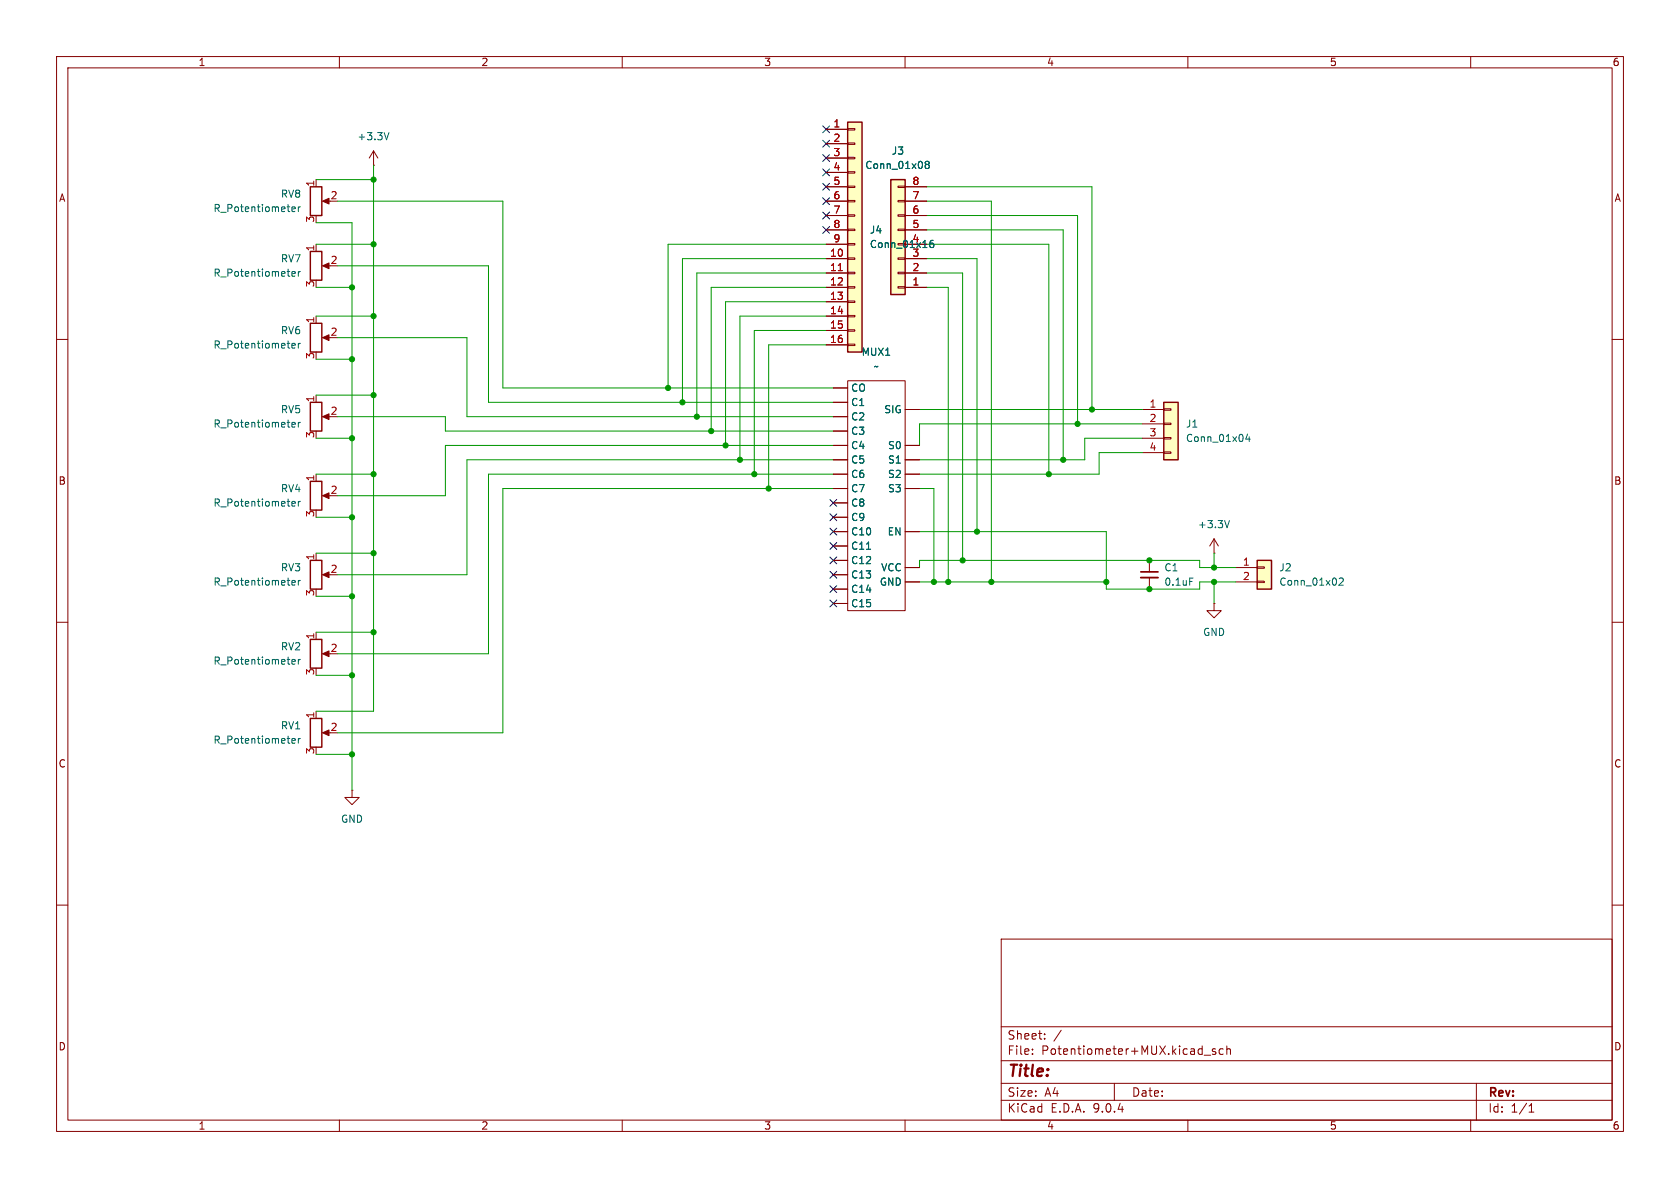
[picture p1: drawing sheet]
<svg xmlns="http://www.w3.org/2000/svg" width="297mm" height="210mm" viewBox="0 0 297 210" stroke-linecap="round" stroke-linejoin="round" font-family="sans-serif">
<g fill="none" stroke="#840000" stroke-width=".18">
<path d="M10 10h277v190h-277zM12 12h273v186h-273zM60 10v2M110 10v2M160 10v2M210 10v2M260 10v2M10 60h2M285 60h2M10 110h2M285 110h2M10 160h2"/>
<path d="M177 166h108v32h-108zM285 160h2M60 198v2M110 198v2M160 198v2M177 194.5h108M177 191.5h108M177 187.5h108M177 181.5h108M182.5 186.3v.1M182.5 185.5v.1M184.7 183.6v.1"/>
<path d="M184.7 182.8v.1M187.6 182.1l-1.3 2M197 191.5v3M210 198v2M212.9 186.5h1.1M214.9 185.5l-.4-.1-.2 .2 .1 .2 .5 .2v.3h-.6M216.2 185.5l-.4-.1-.3 .3v.4l.2 .2h.5M216.9 185.5l.2-.1 .4 .1v.9M216.9 184.9v1.5M260 198v2M261 191.5v6.5M270.3 196.6h.9"/>
<path d="M270.3 195.5l.4-.4v1.5"/>
</g>
<path d="M157.5 31.8h2.5v20.3h-2.5z" fill="#ffffc2"/>
<path d="M157.5 31.8h2.5v20.3h-2.5z" fill="none" stroke="#840000" stroke-width=".25"/>
<g fill="none" stroke="#840000" stroke-width=".18">
<path d="M158.7 38h1.3v.2h-1.3zM158.7 35.4h1.3v.3h-1.3zM158.7 32.9h1.3v.2h-1.3zM160 38.1h3.8M160 35.6h3.8M160 33h3.8M158.7 50.7h1.3v.2h-1.3zM158.7 48.1h1.3v.3h-1.3zM158.7 45.6h1.3v.2h-1.3zM158.7 40.5h1.3v.3h-1.3zM160 50.8h3.8M160 48.3h3.8"/>
<path d="M160 45.7h3.8M160 43.2h3.8M160 40.6h3.8"/>
</g>
<path d="M163.8 29.1l-.2-.3 .2-.3h.2l.3 .3-.3 .3M163.8 29.1l-.2 .2v.4l.2 .1 .4-.1 .1-.2v-.2l-.3-.2M163.8 29.1h.2" fill="none" stroke="#006464" stroke-width=".18"/>
<path d="M149.9 21.6h2.5v40.6h-2.5z" fill="#ffffc2"/>
<path d="M54.9 33h2v5.1h-2zM149.9 21.6h2.5v40.6h-2.5zM54.9 44.5h2v5h-2zM54.9 57.2h2v5h-2zM54.9 85.1h2v5.1h-2zM54.9 113h2v5.1h-2z" fill="none" stroke="#840000" stroke-width=".25"/>
<g fill="none" stroke="#840000" stroke-width=".18">
<path d="M55.9 31.8v1.2M57.4 35.6h1M66 29.2h.1M66 26.7l-.7 1.2M66 26.7l.8 1.2M66 26.7v2.5M146 22.9h3.9M146 25.4h3.9M146 27.9h3.9M146 30.5h3.9M146 33h3.9M146 35.6h3.9"/>
<path d="M146 38.1h3.9M149.9 22.7h1.2v.3h-1.2zM149.9 25.3h1.2v.2h-1.2zM149.9 27.8h1.2v.3h-1.2zM149.9 30.4h1.2v.2h-1.2zM149.9 32.9h1.2v.2h-1.2zM149.9 35.4h1.2v.3h-1.2zM149.9 38h1.2v.2h-1.2zM55.9 43.2v1.3M55.9 55.9v1.3M57.4 47h1M57.4 59.7h1"/>
<path d="M146 40.6h3.9M146 43.2h3.9M146 45.7h3.9M146 48.3h3.9M146 50.8h3.9M146 53.3h3.9M146 55.9h3.9M146 58.4h3.9M149.9 40.5h1.2v.3h-1.2zM149.9 43.1h1.2v.2h-1.2zM149.9 45.6h1.2v.2h-1.2zM149.9 48.1h1.2v.3h-1.2z"/>
<path d="M149.9 50.7h1.2v.2h-1.2zM149.9 53.2h1.2v.3h-1.2zM149.9 55.8h1.2v.2h-1.2zM149.9 58.3h1.2v.2h-1.2zM146 61h3.9M147.3 68.6h2.6M147.3 71.1h2.6M147.3 73.7h2.6M147.3 76.2h2.6M147.3 78.7h2.6M149.9 60.8h1.2v.3h-1.2zM149.9 67.3h10.1v40.7h-10.1z"/>
<path d="M160 78.7h2.6M160 72.4h2.6M55.9 83.8v1.3M57.4 87.6h1M147.3 81.3h2.6M147.3 83.8h2.6M147.3 86.4h2.6M147.3 88.9h2.6M147.3 91.4h2.6M147.3 94h2.6M147.3 96.5h2.6M147.3 99.1h2.6"/>
<path d="M160 81.3h2.6M160 83.8h2.6M160 86.4h2.6M160 94h2.6M55.9 111.8v1.2M57.4 115.6h1M147.3 101.6h2.6M147.3 104.1h2.6M147.3 106.7h2.6M160 100.3h2.6M160 102.9h2.6"/>
</g>
<path d="M148.2 47.8h.7" fill="none" stroke="#a90000" stroke-width=".18"/>
<g fill="none" stroke="#006464" stroke-width=".18">
<path d="M51.6 37l.6-.1-.1-.3h-.3l-.2 .1 .1 .6h.4M52.7 36.6v.8M53.1 36.6l-.4 .2M68.8 23.4l-.5 1.3M51.6 48.4l.6-.1-.1-.2-.3-.1-.2 .2 .1 .6h.4M52.7 48v.8M53.1 48l-.4 .2M165 42.5h-.4a.86 .86 0 0 0 0 1.3l.4-.2 .1-.4-.3-.2h-.3l-.1 .2M51.6 61.1l.6-.1-.1-.2-.3-.1-.2 .2 .1 .6h.4M52.7 60.7v.8M53.1 60.7l-.4 .2M51.6 89.1l.6-.2-.1-.2-.3-.1-.2 .2 .1 .6h.4"/>
<path d="M52.7 88.6v.9M53.1 88.6l-.4 .3M153.2 97.1h.7M51.6 117l.6-.1-.1-.3h-.3l-.2 .2 .1 .6h.4M52.7 116.6v.8M53.1 116.6l-.4 .2"/>
</g>
<g fill="#840000" stroke="#840000" stroke-width=".18">
<path d="M57 47l1.2-.5v1z"/>
<path d="M57 35.6l1.2-.5v1z"/>
<path d="M57 59.7l1.2-.5v1z"/>
<path d="M57 115.6l1.2-.5v1z"/>
<path d="M57 87.6l1.2-.5v1z"/>
</g>
<path d="M205.7 71.1h2.6v10.2h-2.6z" fill="#ffffc2"/>
<path d="M54.9 71.1h2v5.1h-2zM205.7 71.1h2.6v10.2h-2.6zM54.9 99.1h2v5h-2zM54.9 127h2v5.1h-2z" fill="none" stroke="#840000" stroke-width=".25"/>
<g fill="none" stroke="#840000" stroke-width=".18">
<path d="M55.9 69.9v1.2M57.4 73.7h1M201.9 72.4h3.8M201.9 74.9h3.8M201.9 77.5h3.8M205.7 72.3h1.3v.2h-1.3zM205.7 74.8h1.3v.3h-1.3zM205.7 77.3h1.3v.3h-1.3zM205.7 79.9h1.3v.2h-1.3zM55.9 97.8v1.3M201.9 80h3.8M203.2 99.1v2"/>
<path d="M214.6 97.8h.1M214.6 95.3l-.7 1.2M214.6 95.3l.8 1.2M214.6 95.3v2.5M57.4 101.6h1M203.2 102.1v2M55.9 125.7v1.3M57.4 129.5h1M62.2 139.7v1.3h1.3l-1.3 1.2-1.2-1.2h1.2M62.2 139.7h.1"/>
</g>
<g fill="none" stroke="#006464" stroke-width=".18">
<path d="M51.6 75.1l.6-.1-.1-.3h-.3l-.2 .1 .1 .6h.4M52.7 74.7v.8M53.1 74.7l-.4 .2M220.5 76.7l-.3 .9h.8M220.8 77.2v.8M217.4 92l-.5 1.3M51.6 103l.6-.1-.1-.2-.3-.1-.2 .2 .1 .6h.4M52.7 102.6v.8M53.1 102.6l-.4 .2M210.3 102.2h.6M51.6 131l.6-.2-.1-.2-.3-.1-.2 .2 .1 .6h.4M52.7 130.5v.9"/>
<path d="M53.1 130.5l-.4 .3"/>
</g>
<path d="M201.7 101.1h3" fill="none" stroke="#840000" stroke-width=".3"/>
<path d="M201.7 102.1h3" fill="none" stroke="#840000" stroke-width=".33"/>
<g fill="#840000" stroke="#840000" stroke-width=".18">
<path d="M57 129.5l1.2-.5v1z"/>
<path d="M57 101.6l1.2-.5v1z"/>
<path d="M57 73.7l1.2-.5v1z"/>
</g>
<path d="M222.2 99.1h2.6v5h-2.6z" fill="#ffffc2"/>
<path d="M222.2 99.1h2.6v5h-2.6z" fill="none" stroke="#840000" stroke-width=".25"/>
<g fill="none" stroke="#840000" stroke-width=".18">
<path d="M146 38.1h3.9M146 35.6h3.9M146 33h3.9M146 22.9h3.9M146 25.4h3.9M146 27.9h3.9M146 30.5h3.9M160 38.1h3.8M160 35.6h3.8M160 33h3.8M146 50.8h3.9M146 48.3h3.9"/>
<path d="M146 45.7h3.9M146 43.2h3.9M146 40.6h3.9M146 53.3h3.9M146 55.9h3.9M146 58.4h3.9M160 50.8h3.8M160 48.3h3.8M160 45.7h3.8M160 43.2h3.8M160 40.6h3.8M146 61h3.9"/>
<path d="M147.3 68.6h2.6M147.3 71.1h2.6M147.3 73.7h2.6M147.3 76.2h2.6M147.3 78.7h2.6M160 78.7h2.6M160 72.4h2.6M147.3 81.3h2.6M147.3 83.8h2.6M147.3 86.4h2.6M147.3 88.9h2.6M147.3 91.4h2.6"/>
<path d="M147.3 94h2.6M147.3 96.5h2.6M147.3 99.1h2.6M160 81.3h2.6M160 83.8h2.6M160 86.4h2.6M160 94h2.6M147.3 101.6h2.6M147.3 104.1h2.6M147.3 106.7h2.6M160 100.3h2.6M160 102.9h2.6"/>
<path d="M214.6 106.7v1.3h1.3l-1.3 1.2-1.2-1.2h1.2M214.6 106.7h.1M218.4 100.3h3.8M218.4 102.9h3.8M222.2 100.2h1.3v.3h-1.3zM222.2 102.7h1.3v.3h-1.3z"/>
</g>
<path d="M163.8 29.1l-.2-.3 .2-.3h.2l.3 .3-.3 .3M163.8 29.1l-.2 .2v.4l.2 .1 .4-.1 .1-.2v-.2l-.3-.2M163.8 29.1h.2M165 42.5h-.4a.86 .86 0 0 0 0 1.3l.4-.2 .1-.4-.3-.2h-.3l-.1 .2M153.2 97.1h.7M236.8 102.3l.4-.1 .3 .3-.8 .9h.8" fill="none" stroke="#006464" stroke-width=".18"/>
<g fill="none" stroke="#009600" stroke-width=".18">
<path d="M55.9 39.4h6.3v100.3M55.9 31.8h10.1M59.7 35.6h29.2v33h58.4M66 29.2v96.5h-10.1M163.8 35.6h11.5v67.3M163.8 38.1h26.7v36.8M163.8 33h29.2v39.4M55.9 55.9h10.1M55.9 50.8h6.3M55.9 43.2h10.1M59.7 59.7h22.8v14h64.8M59.7 47h26.7v24.1h60.9"/>
<path d="M146 55.9h-15.2v25.4M146 50.8h-20.3v25.4M146 48.3h-22.8v25.4M146 45.7h-25.4v25.4M146 43.2h-27.9v25.4M146 58.4h-12.7v25.4M146 53.3h-17.7v25.4M163.8 50.8h3.8v52.1M163.8 48.3h6.4v50.8M163.8 45.7h8.9v48.3M163.8 43.2h21.6v40.6M163.8 40.6h24.2v40.7"/>
<path d="M55.9 77.5h6.3M55.9 69.9h10.1M55.9 63.5h6.3M59.7 73.7h19v2.5h68.6M146 61h-10.1v25.4M147.3 78.7h-68.6v8.9h-19M162.6 72.4h39.3M201.9 77.5h-10.1v3.8h-29.2M201.9 74.9h-39.3v3.8M55.9 83.8h10.1M55.9 91.4h6.3M55.9 97.8h10.1"/>
<path d="M147.3 83.8h-60.9v31.8h-26.7M147.3 81.3h-64.8v20.3h-22.8M147.3 86.4h-58.4v43.1h-29.2M162.6 86.4h2.5v16.5M162.6 94h33v10.1h16.5v-1.2h6.3M201.9 80h-7.6v3.8h-31.7M214.6 97.8v2.5M55.9 105.4h6.3M55.9 111.8h10.1M55.9 119.4h6.3M162.6 102.9h33M162.6 100.3v-1.2h49.5v1.2h6.3"/>
<path d="M214.6 102.9v3.8M55.9 133.4h6.3"/>
</g>
<g fill="none" stroke="#000084" stroke-width=".18">
<path d="M145.4 32.4l1.3 1.2M145.4 22.3l1.3 1.2M145.4 29.9l1.3 1.2M145.4 24.8l1.3 1.2M145.4 35l1.3 1.2M145.4 27.3l1.3 1.2M145.4 37.5l1.3 1.2M146.7 32.4l-1.3 1.2M146.7 22.3l-1.3 1.2M146.7 29.9l-1.3 1.2M146.7 24.8l-1.3 1.2M146.7 35l-1.3 1.2"/>
<path d="M146.7 27.3l-1.3 1.2M146.7 37.5l-1.3 1.2M145.4 40l1.3 1.2M146.7 40l-1.3 1.2M146.7 93.4l1.2 1.2M146.7 88.3l1.2 1.2M146.7 90.8l1.2 1.2M146.7 98.5l1.2 1.2M146.7 95.9l1.2 1.2M147.9 93.4l-1.2 1.2M147.9 88.3l-1.2 1.2M147.9 90.8l-1.2 1.2"/>
<path d="M147.9 98.5l-1.2 1.2M147.9 95.9l-1.2 1.2M146.7 101l1.2 1.2M146.7 103.5l1.2 1.2M146.7 106.1l1.2 1.2M147.9 101l-1.2 1.2M147.9 103.5l-1.2 1.2M147.9 106.1l-1.2 1.2"/>
</g>
<path d="M148.2 47.8h.7" fill="none" stroke="#a90000" stroke-width=".18"/>
<g fill="#009600" stroke="#009600" stroke-width=".18">
<circle cx="62.2" cy="63.5" r=".46"/>
<circle cx="66" cy="69.9" r=".46"/>
<circle cx="62.2" cy="77.5" r=".46"/>
<circle cx="66" cy="55.9" r=".46"/>
<circle cx="62.2" cy="50.8" r=".46"/>
<circle cx="66" cy="43.2" r=".46"/>
<circle cx="66" cy="31.8" r=".46"/>
<circle cx="188" cy="81.3" r=".46"/>
<circle cx="190.5" cy="74.9" r=".46"/>
<circle cx="170.2" cy="99.1" r=".46"/>
<circle cx="167.6" cy="102.9" r=".46"/>
<circle cx="172.7" cy="94" r=".46"/>
<circle cx="193" cy="72.4" r=".46"/>
<circle cx="130.8" cy="81.3" r=".46"/>
<circle cx="135.9" cy="86.4" r=".46"/>
<circle cx="133.3" cy="83.8" r=".46"/>
<circle cx="123.2" cy="73.7" r=".46"/>
<circle cx="120.6" cy="71.1" r=".46"/>
<circle cx="118.1" cy="68.6" r=".46"/>
<circle cx="125.7" cy="76.2" r=".46"/>
<circle cx="128.3" cy="78.7" r=".46"/>
<circle cx="165.1" cy="102.9" r=".46"/>
<circle cx="175.3" cy="102.9" r=".46"/>
<circle cx="66" cy="83.8" r=".46"/>
<circle cx="66" cy="111.8" r=".46"/>
<circle cx="62.2" cy="119.4" r=".46"/>
<circle cx="62.2" cy="105.4" r=".46"/>
<circle cx="66" cy="97.8" r=".46"/>
<circle cx="62.2" cy="91.4" r=".46"/>
<circle cx="62.2" cy="133.4" r=".46"/>
<circle cx="203.2" cy="99.1" r=".46"/>
<circle cx="195.6" cy="102.9" r=".46"/>
<circle cx="203.2" cy="104.1" r=".46"/>
<circle cx="185.4" cy="83.8" r=".46"/>
<circle cx="214.6" cy="100.3" r=".46"/>
<circle cx="214.6" cy="102.9" r=".46"/>
</g>
<text font-size="2.8" fill="#840000" x="178" y="190.9">Title:</text>
<g font-size="2.1" fill="#840000">
<text x="178" y="184">Sheet:</text>
<text x="178" y="186.7">File:</text>
<text x="184.1" y="186.7">Potentiometer+MUX.kicad_sch</text>
<text x="178" y="196.9">KiCad</text>
<text x="178" y="194.1">Size:</text>
<text x="184.7" y="194.1">A4</text>
<text x="185.7" y="196.9">E.D.A.</text>
<text x="193.3" y="196.9">9.0.4</text>
<text x="200" y="194.1">Date:</text>
<text x="263" y="194.3">Rev:</text>
<text x="263" y="196.9">Id:</text>
<text x="267.1" y="196.9">1/1</text>
</g>
<g font-size="1.8" fill="#840000">
<text x="35" y="11.9">1</text>
<text x="85" y="11.9">2</text>
<text x="135" y="11.9">3</text>
<text x="185" y="11.9">4</text>
<text x="235" y="11.9">5</text>
<text x="285" y="11.9">6</text>
<text x="10.3" y="35.9">A</text>
<text x="285.3" y="35.9">A</text>
<text x="10.3" y="85.9">B</text>
<text x="285.3" y="85.9">B</text>
<text x="10.3" y="135.9">C</text>
<text x="285.3" y="135.9">C</text>
<text x="10.3" y="185.9">D</text>
<text x="285.3" y="185.9">D</text>
<text x="35" y="199.9">1</text>
<text x="85" y="199.9">2</text>
<text x="135" y="199.9">3</text>
<text x="185" y="199.9">4</text>
<text x="235" y="199.9">5</text>
<text x="285" y="199.9">6</text>
</g>
<g font-size="1.8" fill="#a90000">
<text x="147.2" y="22.6">1</text>
<text x="147.2" y="25.1">2</text>
<text x="147.2" y="27.7">3</text>
<text x="55.6" y="33.1" transform="rotate(-90 55.6 33.1)">1</text>
<text x="58.3" y="35.3">2</text>
<text x="147.2" y="30.2">4</text>
<text x="147.2" y="32.8">5</text>
<text x="147.2" y="35.3">6</text>
<text x="161.2" y="35.3">7</text>
<text x="161.2" y="32.8">8</text>
<text x="55.6" y="39.4" transform="rotate(-90 55.6 39.4)">3</text>
<text x="147.2" y="37.8">7</text>
<text x="147.2" y="40.4">8</text>
<text x="161.2" y="40.4">5</text>
<text x="161.2" y="37.8">6</text>
<text x="55.6" y="44.5" transform="rotate(-90 55.6 44.5)">1</text>
<text x="58.3" y="46.7">2</text>
<text x="146.6" y="45.5">10</text>
<text x="147.2" y="42.9">9</text>
<text x="55.6" y="50.9" transform="rotate(-90 55.6 50.9)">3</text>
<text x="146.6" y="48">11</text>
<text x="146.6" y="50.5">12</text>
<text x="146.6" y="53.1">13</text>
<text x="161.2" y="50.5">1</text>
<text x="161.2" y="48">2</text>
<text x="55.6" y="57.2" transform="rotate(-90 55.6 57.2)">1</text>
<text x="58.3" y="59.4">2</text>
<text x="146.6" y="55.6">14</text>
<text x="146.6" y="58.2">15</text>
<text x="55.6" y="63.6" transform="rotate(-90 55.6 63.6)">3</text>
<text x="146.6" y="60.7">16</text>
<text x="55.6" y="71.2" transform="rotate(-90 55.6 71.2)">1</text>
<text x="55.6" y="77.5" transform="rotate(-90 55.6 77.5)">3</text>
<text x="58.3" y="73.4">2</text>
<text x="203.1" y="72.1">1</text>
<text x="203.1" y="74.7">2</text>
<text x="203.1" y="77.2">3</text>
<text x="203.1" y="79.8">4</text>
<text x="55.6" y="85.2" transform="rotate(-90 55.6 85.2)">1</text>
<text x="58.3" y="87.4">2</text>
<text x="55.6" y="91.5" transform="rotate(-90 55.6 91.5)">3</text>
<text x="55.6" y="99.1" transform="rotate(-90 55.6 99.1)">1</text>
<text x="58.3" y="101.3">2</text>
<text x="219.6" y="100.1">1</text>
<text x="55.6" y="105.5" transform="rotate(-90 55.6 105.5)">3</text>
<text x="219.6" y="102.6">2</text>
<text x="55.6" y="113.1" transform="rotate(-90 55.6 113.1)">1</text>
<text x="55.6" y="119.5" transform="rotate(-90 55.6 119.5)">3</text>
<text x="58.3" y="115.3">2</text>
<text x="55.6" y="127.1" transform="rotate(-90 55.6 127.1)">1</text>
<text x="58.3" y="129.3">2</text>
<text x="55.6" y="133.4" transform="rotate(-90 55.6 133.4)">3</text>
</g>
<g font-size="1.8" fill="#006464">
<text x="63.1" y="25">+3.3V</text>
<text x="157.6" y="27.5">J3</text>
<text x="49.6" y="35.2">RV8</text>
<text x="152.9" y="30.1">Conn_01x08</text>
<text x="37.6" y="37.7">R_Potentiometer</text>
<text x="153.7" y="41.5">J4</text>
<text x="49.6" y="46.6">RV7</text>
<text x="153.7" y="44">Conn_01x16</text>
<text x="161.2" y="45.5">3</text>
<text x="161.2" y="42.9">4</text>
<text x="37.6" y="49.1">R_Potentiometer</text>
<text x="49.6" y="59.3">RV6</text>
<text x="37.6" y="61.8">R_Potentiometer</text>
<text x="152.2" y="63.1">MUX1</text>
<text x="154.4" y="65.6">~</text>
<text x="150.4" y="69.4">CO</text>
<text x="150.4" y="72">C1</text>
<text x="37.6" y="75.8">R_Potentiometer</text>
<text x="49.6" y="73.3">RV5</text>
<text x="150.4" y="74.5">C2</text>
<text x="150.4" y="77.1">C3</text>
<text x="156.2" y="73.3">SIG</text>
<text x="209.6" y="75.8">J1</text>
<text x="150.4" y="79.6">C4</text>
<text x="150.4" y="82.1">C5</text>
<text x="156.9" y="79.6">S0</text>
<text x="156.9" y="82.1">S1</text>
<text x="209.6" y="78.3">Conn_01x04</text>
<text x="37.6" y="89.8">R_Potentiometer</text>
<text x="49.6" y="87.2">RV4</text>
<text x="150.4" y="84.7">C6</text>
<text x="150.4" y="87.2">C7</text>
<text x="150.4" y="89.8">C8</text>
<text x="156.9" y="84.7">S2</text>
<text x="156.9" y="87.2">S3</text>
<text x="150.4" y="92.3">C9</text>
<text x="150.4" y="94.8">C10</text>
<text x="156.8" y="94.8">EN</text>
<text x="211.7" y="93.6">+3.3V</text>
<text x="49.6" y="101.2">RV3</text>
<text x="150.4" y="97.4">C11</text>
<text x="150.4" y="99.9">C12</text>
<text x="155.7" y="101.2">VCC</text>
<text x="205.7" y="101.2">C1</text>
<text x="226.1" y="101.2">J2</text>
<text x="37.6" y="103.7">R_Potentiometer</text>
<text x="150.4" y="102.5">C13</text>
<text x="150.4" y="105">C14</text>
<text x="150.4" y="107.5">C15</text>
<text x="155.4" y="103.7">GND</text>
<text x="205.7" y="103.7">0.1uF</text>
<text x="226.1" y="103.7">Conn_01x02</text>
<text x="212.6" y="112.6">GND</text>
<text x="37.6" y="117.7">R_Potentiometer</text>
<text x="49.6" y="115.2">RV2</text>
<text x="37.6" y="131.7">R_Potentiometer</text>
<text x="49.6" y="129.1">RV1</text>
<text x="60.2" y="145.6">GND</text>
</g>
</svg>
